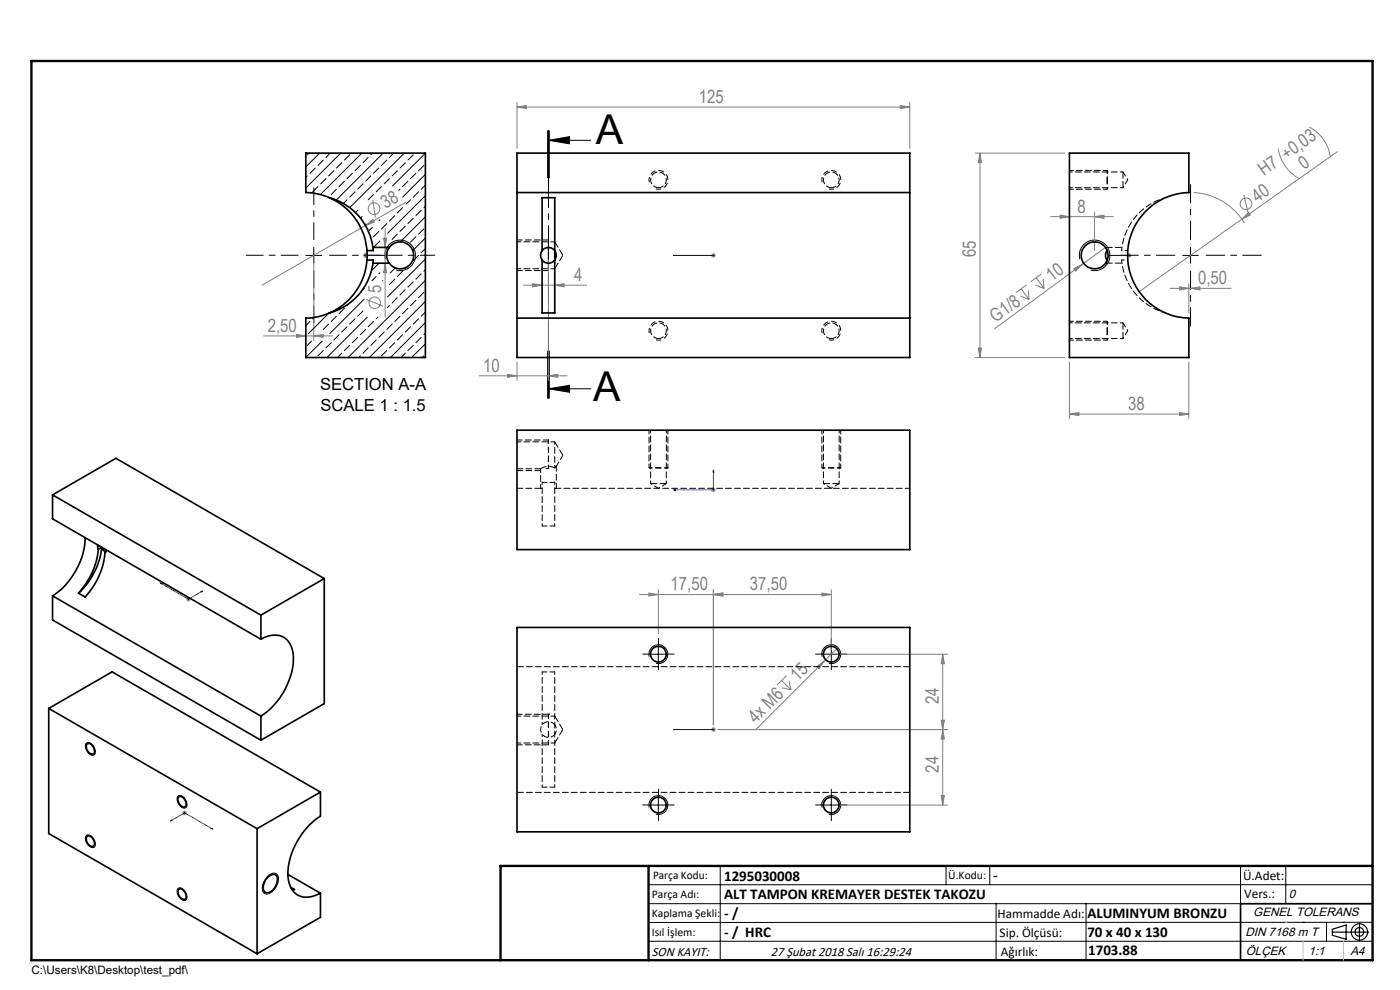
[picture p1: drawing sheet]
<svg xmlns="http://www.w3.org/2000/svg" width="297mm" height="210mm" viewBox="0 0 297 210" stroke-linecap="round" stroke-linejoin="round" font-family="sans-serif">
<g fill="none" stroke="#808080" stroke-width=".21">
<path d="M109.7 22.7l2-.3v.6zM109.7 21.7v9.8M109.7 22.7h83.3M191 22.4l2 .3-2 .3zM193 21.7v9.8M206.9 32.5h19M207.9 32.5l.3 2h-.7zM207.9 32.5v43.3M271.2 31.6a8.7 8.7 0 0 0 4.5 6.3M277.7 26.9a8.5 8.5 0 0 1 4.5 6.4M283.7 32.2l-42 29.7M66.6 55.2v17.1"/>
<path d="M77 54.2h1.1M77.2 53.8l.7 .7M77.5 47.8l1.6-1.2 .3 .5zM77.5 47.8l-21.9 12.7M77.6 53.6v1.1M77.9 53.8l-.7 .7M79.1 42.4l.5 3.7M81.4 50.5h.6l-.3 2zM81.7 55.8l.3 2h-.6zM81.7 48.5v18.8M86 42.9l-8.5 4.9M116.3 55.2v25.5"/>
<path d="M150.8 54.2h1M151 53.8l.7 .7M151.3 53.6v1.1M151.7 53.8l-.7 .7M219.8 58.9l1.7 2.3M220.9 58.1l-2.2 1.7M221.3 59.2l.2 2M222.9 46h13.3M224.9 45.6l2 .4-2 .3zM227.8 57l1.8-.9-1.4 1.4zM229.6 56.1l-18.6 13.6M232.2 46l2-.4v.7z"/>
<path d="M232.2 45v8.2M234.8 52.2l-5.2 3.9M239 54.2h1M239.2 53.8l.7 .7M239.5 53.6v1.1M239.9 53.8l-.7 .7M253.2 40.8a13.4 13.4 0 0 1 10.8 6.5M263.5 46.5l1.4-1.5 .4 .6zM263.9 41.4l.9 3.7M55.9 71.3h14.7M62.9 70.9l2 .4-2 .3zM66.6 71.3l1.9-.4v.7z"/>
<path d="M77.8 63.5l3.4 1.4M101.6 79.7h18.7M107.7 79.4l2 .3-2 .3zM109.7 76.8v3.9M111 60.5h13.5M113 60.2l2 .3-2 .3zM116.3 79.7l2-.3v.6zM117.7 60.5l2-.3v.6zM206.9 75.8h19M207.5 73.8h.7l-.3 2zM216.5 62.8l1.8 .7M216.6 61.3l1.7 2.2"/>
<path d="M217.8 60.4l-2.3 1.7M218.2 61.6l.1 1.9M219.6 60.5l1.9 .7M226.9 76.8v12M248.2 61.2h13M250.2 60.8l2 .4-2 .3zM252.2 76.8v12M252.2 60.2v6.3M252.6 61.2l2-.4v.7zM226.9 87.8l2-.3v.7zM226.9 87.8h25.3M250.2 87.5l2 .3-2 .4z"/>
<path d="M150.8 103.9h1M151 103.6l.7 .7M151.3 103.4v1M151.7 103.6l-.7 .7M39.5 127.1h1M39.6 126.7l.7 .8M40 126.6v1M40.3 126.7l-.7 .8M135.7 126.1h40.7M137.7 125.8l2 .3-2 .3zM139.7 125.1v9.3M151.3 125.1v28.7"/>
<path d="M151.3 126.1l2.1-.3v.6zM174.3 125.8l2.1 .3-2.1 .3zM176.4 125.1v12.7M177.3 138.8h23.7M177.8 137.4l-2.9 2.8M200 138.8l.3 2h-.6zM200 138.8v32M150.8 154.8h1M151 154.4l.7 .7M151.3 154.3v1M151.7 154.4l-.7 .7M152.3 154.8h48.7"/>
<path d="M165.8 144.3l2 2M165.9 145.9l1.9 .4M166.8 143.4l-2 1.9M167.4 144.4l.4 1.9M173.3 141.4l1.6-1.2-1.2 1.6zM174.9 140.2l-14.6 14.6M199.7 152.8h.6l-.3 2zM200 154.8l.3 2h-.6zM38.7 172.4h1M38.8 172.1l.7 .7M39.2 171.9v1M39.5 172.1l-.7 .7"/>
<path d="M177.3 170.8h23.7M199.7 168.8h.6l-.3 2z"/>
<circle cx="79.4" cy="44.3" r="1.24"/>
<circle cx="264.3" cy="43.2" r="1.23"/>
<circle cx="79.5" cy="64.2" r="1.23"/>
</g>
<g fill="none" stroke="#000" stroke-width=".21">
<path d="M116.2 27.7v10M116.3 29.8l4.5-.8v1.5zM116.3 29.8h9M116.4 27.7v10M116.5 27.7v10M64.9 54.2h3.3M66.6 52.5v3.3M81.8 55a3.2 3.2 0 0 1 2.8-4.1 3.2 3.2 0 0 1 3.5 3.5 3.2 3.2 0 0 1-4 2.9M229.1 55a3.2 3.2 0 0 1 2.8-4 3.2 3.2 0 0 1 3.5 3.4 3.2 3.2 0 0 1-4 2.9M250.9 54.2h3.3M252.6 52.5v3.3M116.2 74.5v10"/>
<path d="M116.4 74.5v10M116.5 74.5v10zM116.3 82.5l4.5-.8v1.5zM116.3 82.5h9M137.7 139.3a2 2 0 0 1 1.8-2.5 2 2 0 0 1 2.2 2.1 2 2 0 0 1-2.5 1.8M138 138.8h3.3M139.7 137.1v3.3M174.4 139.3a2 2 0 0 1 1.8-2.5 2 2 0 0 1 2.1 2.2 2 2 0 0 1-2.5 1.7M174.7 138.8h3.3M176.4 137.1v3.3M18.3 157.6a1.26 1.26 0 0 1 1.7 1 .99 .99 0 0 1-.4 1.6 1.9 1.9 0 0 1-1.3-2.6zM18.3 177.2a1.59 1.59 0 0 1 1.9 1.6 .73 .73 0 0 1-.3 .9 .73 .73 0 0 1-1-.2 1.79 1.79 0 0 1-.6-2.3z"/>
<path d="M37.8 168.8a1.26 1.26 0 0 1 1.6 1 .99 .99 0 0 1-.3 1.6 1.9 1.9 0 0 1-1.3-2.6zM137.7 171.3a2 2 0 0 1 1.8-2.5 2 2 0 0 1 2.2 2.1 2 2 0 0 1-2.5 1.8M138 170.8h3.3M139.7 169.1v3.3M174.4 171.3a2 2 0 0 1 1.8-2.5 2 2 0 0 1 2.1 2.2 2 2 0 0 1-2.5 1.7M174.7 170.8h3.3M176.4 169.1v3.3M37.8 188.4a1.7 1.7 0 0 1 1.9 1.9 .71 .71 0 0 1-.5 .7 .71 .71 0 0 1-.8-.3 1.96 1.96 0 0 1-.6-2.3zM57 185.6a1.17 1.17 0 0 1 1.6-.3 1.17 1.17 0 0 1 .5 1.5 3.3 3.3 0 0 1-2.6 2.8 1.34 1.34 0 0 1-.8-1.9l.6-1.2zM137.6 187.7h153.6M137.6 191.7h153.6M137.6 199.7h153.6"/>
<path d="M152.8 183.7v20M200.7 183.7v4M210 183.7v4M211.3 191.7v12M230.4 191.7v12M263.2 183.7v20M272.8 183.7v8M276.4 195.6h.1M281.4 195.6v4.1M285 195.6h.1M291.2 195.6l-153.6 .1"/>
</g>
<g fill="none" stroke="#000" stroke-width=".25">
<path d="M116.3 52.5v3.3M282.6 197.7h7.8M282.6 197.1l3-.9v3l-3-.8zM288.4 195.8v3.8M106.2 203.7h185"/>
<circle cx="288.4" cy="197.7" r="1.74"/>
<circle cx="288.4" cy="197.7" r=".93"/>
</g>
<path d="M234.9 38.6v1.5M116.4 50.9v1.6M234.9 70.6v1.5" fill="none" stroke="#000" stroke-width=".21" stroke-dasharray="1.3 .6" stroke-dashoffset=".8" stroke-linecap="butt"/>
<path d="M234.9 36.1v2M116.4 56.3v1.1M234.9 68.1v2M141.6 99.2h-3.9M178.3 99.2h-3.9" fill="none" stroke="#000" stroke-width=".21" stroke-dasharray="1.3 .6" stroke-dashoffset=".6" stroke-linecap="butt"/>
<path d="M139.2 40.1a2 2 0 0 0 2.5-1.8 2 2 0 0 0-2.2-2.1 2 2 0 0 0-1.7 2.5M175.8 40.1a2 2 0 0 0 2.5-1.8 2 2 0 0 0-2.1-2.1 2 2 0 0 0-1.8 2.5M139.2 72.1a2 2 0 0 0 2.5-1.8 2 2 0 0 0-2.2-2.1 2 2 0 0 0-1.7 2.5M175.8 72.1a2 2 0 0 0 2.5-1.8 2 2 0 0 0-2.1-2.1 2 2 0 0 0-1.8 2.5M116.4 151.5v6.5" fill="none" stroke="#000" stroke-width=".21" stroke-dasharray="1.3 .6" stroke-dashoffset=".2" stroke-linecap="butt"/>
<path d="M116.4 93.4v6" fill="none" stroke="#000" stroke-width=".21" stroke-dasharray="1.3 .6" stroke-dashoffset=".5" stroke-linecap="butt"/>
<path d="M234.9 38.6v1.5M116.4 50.9v1.6M234.9 70.6v1.5" fill="none" stroke="#000" stroke-width=".25" stroke-dasharray="1.3 .6" stroke-dashoffset=".8" stroke-linecap="butt"/>
<path d="M234.9 36.1v2M116.4 56.3v1.1M234.9 68.1v2M141.6 99.2h-3.9M178.3 99.2h-3.9" fill="none" stroke="#000" stroke-width=".25" stroke-dasharray="1.3 .6" stroke-dashoffset=".6" stroke-linecap="butt"/>
<path d="M116.4 151.5v6.5" fill="none" stroke="#000" stroke-width=".25" stroke-dasharray="1.3 .6" stroke-dashoffset=".2" stroke-linecap="butt"/>
<path d="M116.4 93.4v6" fill="none" stroke="#000" stroke-width=".25" stroke-dasharray="1.3 .6" stroke-dashoffset=".5" stroke-linecap="butt"/>
<g fill="none" stroke="#00f" stroke-width=".21">
<path d="M77.5 54.2h.2zM77.6 54.2h4.2M77.6 54.2h.1M81.8 54.2h-.4h.4M142.9 54.2h.4h-.4M142.9 54.2h8.4M151.2 54.2h.2zM151.3 54.2h.1M235.3 54.2h.4h-.4M235.3 54.2h4.2M239.4 54.2h.2zM239.5 54.2h.1"/>
<path d="M151.3 99.7l.1 .4h-.2zM151.3 99.7v4.2h-8.4M142.9 103.9l.4-.1v.2zM34 123.6l.4 .2-.2 .1zM34 123.6l6 3.5 3-1.7M42.6 125.5l.4-.1-.2 .2zM142.9 154.8h.4h-.4M142.9 154.8h8.4M151.2 154.8h.2zM151.3 154.8h.1M36.2 174.2l.2-.3 .1 .1zM36.2 174.2l3-1.8 6 3.5"/>
<path d="M44.8 175.7h.1l.3 .2z"/>
</g>
<path d="M63.2 54.1h-11M66.6 50.8v-11M66.6 57.5v11M69.9 54.1h11" fill="none" stroke="#000" stroke-width=".21" stroke-dasharray="15.2 1.3 1.3 1.3" stroke-dashoffset="11.6"/>
<path d="M234.9 36.1h-8M226.9 40.1h8M226.9 72.1h8M234.9 68.1h-8M137.7 91.2v8M141.7 99.2v-8M174.4 91.2v8M178.4 99.2v-8" fill="none" stroke="#000" stroke-width=".21" stroke-dasharray="1.3 .6" stroke-dashoffset=".4"/>
<g fill="none" stroke="#000" stroke-width=".21" stroke-dasharray="1.3 .6">
<path d="M234.9 38.1v.5M114.9 55l.1 .2M115.1 53l-.1 .2M116.3 55.8h.1M116.4 55.8v.5M116.4 52.5h-.3M234.9 70.1v.5M109.7 99.8h5M116.4 93.3v.1M116.4 99.4h-.6M141.7 99.2h-.1M178.4 99.2h-.1"/>
<path d="M116.4 151.5h.1"/>
</g>
<path d="M109.7 57.4h6.7M116.4 50.9h-6.7M116.4 93.3h-6.7M109.7 158h6.7M116.4 151.5h-6.7" fill="none" stroke="#000" stroke-width=".21" stroke-dasharray="1.3 .6" stroke-dashoffset=".2"/>
<path d="M234.9 38.1v.5M116.4 55.8v.5M234.9 70.1v.5M116.4 93.3v.1M141.7 99.2h-.1M178.4 99.2h-.1M116.4 151.5h.1" fill="none" stroke="#000" stroke-width=".25" stroke-dasharray="1.3 .6"/>
<path d="M249.2 54.1h-11.6M252.6 57.5v11.6M252.6 50.8v-11.7M255.9 54.1h11.7" fill="none" stroke="#000" stroke-width=".21" stroke-dasharray="15.2 1.3 1.3 1.3" stroke-dashoffset="11.3"/>
<g fill="none" stroke="#000" stroke-width=".21" stroke-dasharray="15.2 1.3 1.3 1.3">
<path d="M138 138.8h-1.6M139.7 137.1v-1.7M141.4 138.8h1.6M174.7 138.8h-1.7M176.4 137.1v-1.7M178 138.8h1.7M139.7 140.4v1.7M176.4 140.4v1.7M138 170.8h-1.6M139.7 169.1v-1.7M139.7 172.4v1.7M141.4 170.8h1.6"/>
<path d="M174.7 170.8h-1.7M176.4 169.1v-1.7M176.4 172.4v1.7M178 170.8h1.7"/>
</g>
<path d="M82.2 54.1h10" fill="none" stroke="#000" stroke-width=".21" stroke-dasharray="15.2 1.3 1.3 1.3" stroke-dashoffset="12.1"/>
<path d="M116.4 27.7v56.8" fill="none" stroke="#000" stroke-width=".21" stroke-dasharray="6.3 1.3 1.3 1.3" stroke-dashoffset=".2"/>
<path d="M291.2 191.7h-28v12" fill="none" stroke="#000" stroke-width=".35"/>
<path d="M6.7 12.9h284.5v190.8h-284.5zM137.6 183.7v20M291.2 183.7h-185v20" fill="none" stroke="#000" stroke-width=".5"/>
<path d="M276.4 199.7v4M285 199.7v4" fill="none" stroke="#c0c0c0" stroke-width=".21"/>
<path d="M272.8 195.6h.1" fill="none" stroke="#c0c0c0" stroke-width=".25"/>
<path d="M116.3 29.8l4.5-.8v1.5zM116.3 82.5l4.5-.8v1.5z" fill="#000"/>
<g fill="#00f">
<path d="M235.3 54.2h.4zM239.4 54.2h.2z"/>
<path d="M42.6 125.5l.4-.1-.2 .2zM34 123.6l.4 .2-.2 .1zM151.2 154.8h.2zM142.9 154.8h.4z"/>
<path d="M36.2 174.2l.2-.3 .1 .1zM44.8 175.7h.1l.3 .2zM151.2 54.2h.2zM142.9 54.2h.4z"/>
<path d="M151.3 99.7l.1 .4h-.2zM142.9 103.9l.4-.1v.2zM81.4 54.2h.4zM77.5 54.2h.2zM81.4 54.2h.4zM77.5 54.2h.2z"/>
</g>
<g fill="#808080">
<path d="M77.5 47.8l1.6-1.2 .3 .5z"/>
<path d="M264.9 45l.4 .6-1.8 .9z"/>
<path d="M227.8 57l1.8-.9-1.4 1.4z"/>
<path d="M173.3 141.4l1.6-1.2-1.2 1.6z"/>
<path d="M66.6 71.3l1.9-.4v.7zM62.9 70.9l2 .4-2 .3z"/>
<path d="M117.7 60.5l2-.3v.6zM113 60.2l2 .3-2 .3z"/>
<path d="M116.3 79.7l2-.3v.6zM107.7 79.4l2 .3-2 .3z"/>
<path d="M151.3 126.1l2.1-.3v.6zM174.3 125.8l2.1 .3-2.1 .3z"/>
<path d="M137.7 125.8l2 .3-2 .3zM151.3 126.1l2.1-.3v.6z"/>
<path d="M226.9 87.8l2-.3v.7zM250.2 87.5l2 .3-2 .4z"/>
<path d="M252.6 61.2l2-.4v.7zM250.2 60.8l2 .4-2 .3zM232.2 46l2-.4v.7zM224.9 45.6l2 .4-2 .3z"/>
<path d="M81.4 50.5h.6l-.3 2zM81.7 55.8l.3 2h-.6zM199.7 152.8h.6l-.3 2zM200 138.8l.3 2h-.6z"/>
<path d="M200 154.8l.3 2h-.6zM199.7 168.8h.6l-.3 2z"/>
<path d="M207.9 32.5l.3 2h-.7zM207.5 73.8h.7l-.3 2z"/>
<path d="M109.7 22.7l2-.3v.6zM191 22.4l2 .3-2 .3z"/>
</g>
<g fill="none" stroke="#000" stroke-width=".35">
<path d="M226.9 32.5h25.3v8.3a13.3 13.3 0 0 0-13 13.4 13.3 13.3 0 0 0 13 13.3v8.3h-25.3zM69.9 41.9a13.9 13.9 0 0 0-5-1.1v-8.3h25.3v43.3h-25.3v-8.3a12.2 12.2 0 0 0 5-1.1M69.9 41.9a12.7 12.7 0 0 1 9.2 10.6M69.9 41.9a13.4 13.4 0 0 1 8 11.3M77.9 55.2h1.3l-.1 .6M77.9 53.2v2M77.9 55.2a13.4 13.4 0 0 1-8 11.2M79.1 52.5l.1 .7h-1.3M79.1 55.8a12.7 12.7 0 0 1-9.2 10.6M79.1 55.8h3.5M79.1 52.5h3.5M82.6 52.5a2.89 2.89 0 0 0 0 3.3"/>
<path d="M82.6 52.5a2.85 2.85 0 0 1 4.2-.5 2.85 2.85 0 0 1 0 4.3 2.85 2.85 0 0 1-4.2-.5M109.7 40.8v26.7M109.7 40.8v-8.3h83.3v8.3M109.7 40.8h83.3M115 53.2v-11.3h2.7v11.3M115 53.2a1.75 1.75 0 0 0 0 2M115 55.2v11.2h2.7v-11.2M115 55.2a1.67 1.67 0 0 0 2.7 0M115 53.2a1.72 1.72 0 0 1 2.7 0M117.7 53.2a1.73 1.73 0 0 1 0 2M117.7 53.2v2M193 40.8v26.7"/>
<path d="M234.9 53.2l-.1 .1a1.6 1.6 0 0 0 .1 1.9M109.7 67.5v8.3h83.3v-8.3M109.7 67.5h83.3M109.7 91.3h83.3v25.3h-83.3zM11.1 105l44.3 25.5M11.1 105v5.1l44.3 25.5M11.1 105l13.5-7.8 44.2 25.5M18.1 114a15.7 15.7 0 0 1-7 12.4M20.7 115.6l.1 .9M20.8 116.5a15.9 15.9 0 0 1-4.1 9.3M21.6 116.1a15.1 15.1 0 0 1-4.9 9.7M21.6 116.1l.3 .6 .5 .3"/>
<path d="M21.6 116.1l-.8 .4M22.4 116.6a17.1 17.1 0 0 1-4.3 10l-1.4-.8M11.1 126.4v5.1l44.3 25.5M11.1 126.4l44.3 25.5M55.4 135.6a4.2 4.2 0 0 1 5.9 .7 8.3 8.3 0 0 1 .3 7.2 15.3 15.3 0 0 1-6.2 8.4M55.4 130.5v5.1M68.8 122.7l-13.4 7.8M68.8 122.7v26.6l-13.4 7.7M109.7 133.1h83.3v43.4h-83.3zM10.3 150.3l44.2 25.5M10.3 150.3l13.5-7.8 44.2 25.5M10.3 150.3v26.5l44.2 25.5"/>
<path d="M18.5 157.8a1.43 1.43 0 0 1 1.5 1.9l-.1 .1a1.17 1.17 0 0 1-1.6-1.1v-.6zM55.4 151.9v5.1M18.5 177.4a1.31 1.31 0 0 1 1.5 1.3 .62 .62 0 0 1-.2 .8 .62 .62 0 0 1-.9-.2 1.54 1.54 0 0 1-.4-1.9zM37.9 169a1.26 1.26 0 0 1 1.6 1.4 .6 .6 0 0 1-.3 .8 .6 .6 0 0 1-.8-.3 1.52 1.52 0 0 1-.5-1.9zM54.5 175.8v26.5M68 168v5.1a15.4 15.4 0 0 0-6.9 12.9 4.2 4.2 0 0 0 3.4 4.3l1.7-.1 1.8-.7M68 168l-13.5 7.8M37.9 188.6a1.31 1.31 0 0 1 1.6 1.4 .6 .6 0 0 1-.3 .8 .6 .6 0 0 1-.8-.3 1.5 1.5 0 0 1-.5-1.9zM56.8 186.1a1.12 1.12 0 0 1 1-.6 1.12 1.12 0 0 1 1 .7 2.96 2.96 0 0 1-2.1 3.2 1.18 1.18 0 0 1-.7-1.9zM61.1 185.5l6.9 4M61.7 188.2l.8 .5h-.6M68 189.5v5.1l-13.5 7.7"/>
<circle cx="232.2" cy="54.2" r="2.86"/>
<circle cx="139.7" cy="138.8" r="1.67"/>
<circle cx="176.3" cy="138.8" r="1.66"/>
<circle cx="139.7" cy="170.8" r="1.67"/>
<circle cx="176.3" cy="170.8" r="1.66"/>
</g>
<g fill="none" stroke="#000" stroke-width=".21" stroke-dasharray="1.3 .6" stroke-dashoffset=".7">
<path d="M226.9 39.8h11.3M238.2 36.5h-11.3M237.9 55.1h1.4M239.3 53.1h-1.4M226.9 71.8h11.3M238.2 68.5h-11.3M117.7 99.3v-5.6M138 91.2v11.4M174.7 91.2v11.4M141.4 102.6v-11.4M178 102.6v-11.4M115 153.8v-11.3"/>
<path d="M117.7 151.9v-9.4M115 167v-11.2M117.7 167v-9.4"/>
</g>
<path d="M109.7 57h8M117.7 51.3h-8M234.6 55.8l.3-.7M117.7 93.7h-8M109.7 157.6h8M117.7 151.9h-8" fill="none" stroke="#000" stroke-width=".21" stroke-dasharray="1.3 .6" stroke-dashoffset=".4"/>
<path d="M237.9 55.1a12.7 12.7 0 0 0 9.3 11.3M247.2 41.9a12.7 12.7 0 0 0-9.3 11.2M114.7 99.4v4.2M117.7 153.8a1.67 1.67 0 0 1 0 2" fill="none" stroke="#000" stroke-width=".21" stroke-dasharray="1.3 .6" stroke-dashoffset=".5"/>
<g fill="none" stroke="#000" stroke-width=".21" stroke-dasharray="1.3 .6" stroke-dashoffset="-.1">
<path d="M238.2 39.8v-3.3M117.7 57l1.7-2.9M119.4 54.1l-1.7-2.8M234.6 55.8h3.4M238 52.5h-3.4M238.2 71.8v-3.3M119.4 96.6l-1.7-2.9M138 102.6h3.4M174.7 102.6h3.3M117.7 157.6l1.7-2.8M119.4 154.8l-1.7-2.9M193 141.4h-83.3"/>
<path d="M109.7 168.1h83.3"/>
</g>
<path d="M238.2 39.8l1-1.7M239.2 38.1l-1-1.6M238.2 71.8l1-1.7M239.2 70.1l-1-1.6M138 102.6l1.7 1M139.7 103.6l1.7-1M174.7 102.6l1.7 1M176.4 103.6l1.6-1" fill="none" stroke="#000" stroke-width=".21" stroke-dasharray="1.3 .6" stroke-dashoffset="1"/>
<path d="M139.7 39.8a1.67 1.67 0 0 1-1.5-2.4 1.67 1.67 0 0 1 2.8-.3 1.67 1.67 0 0 1-.9 2.7h-.4M176.4 39.8a1.67 1.67 0 0 1-1.6-2.4 1.67 1.67 0 0 1 2.8-.3 1.67 1.67 0 0 1-.8 2.7h-.4M139.7 71.8a1.67 1.67 0 0 1-1.5-2.4 1.67 1.67 0 0 1 2.8-.3 1.67 1.67 0 0 1-.9 2.7h-.4M176.4 71.8a1.67 1.67 0 0 1-1.6-2.4 1.67 1.67 0 0 1 2.8-.3 1.67 1.67 0 0 1-.8 2.7h-.4M118 98.9l1.4-2.3M118 103.6v-4.7" fill="none" stroke="#000" stroke-width=".21" stroke-dasharray="1.3 .6" stroke-dashoffset=".2"/>
<path d="M115 111.6h2.7M115 102.3h2.7M193 103.6h-75M117.7 155.8a1.67 1.67 0 0 1-2.4 .2 1.67 1.67 0 0 1-.5-1.8 1.67 1.67 0 0 1 2.9-.4M117.7 142.5h-2.7M115 167h2.7" fill="none" stroke="#000" stroke-width=".21" stroke-dasharray="1.3 .6" stroke-dashoffset=".3"/>
<path d="M109.7 99.4h5M117.7 99.3a2.85 2.85 0 0 0-3 .1M118 98.9l-.3 .4M114.7 103.6h.3M114.7 103.6h-5M117.7 103.6h.3" fill="none" stroke="#000" stroke-width=".21" stroke-dasharray="1.3 .6"/>
<path d="M115 111.6v-9.3M117.7 111.6v-9.3" fill="none" stroke="#000" stroke-width=".21" stroke-dasharray="1.3 .6" stroke-dashoffset=".8"/>
<g fill="none" stroke="#000" stroke-width=".21">
<path d="M65.2 37.3l-.3 .3M65.5 32.5l-.3 .3M66.9 35.7l-1.1 1.1M67.5 39.6l-1.2 1.1M67.8 32.5l-2.9 2.9M68.6 34l-1.1 1.1M69.1 37.9l-1.1 1.1M70 32.5l-.9 .9M70.8 36.2l-1.1 1.1M72.3 32.5l-7.4 7.4M72.5 34.5l-1.1 1.2M73.1 38.4l-1.2 1.2"/>
<path d="M74.2 32.8l-1.1 1.2M74.8 36.8l-1.2 1.1M76.4 35.1l-1.1 1.1M76.8 32.5l-8.8 8.8M77 39l-1.1 1.1M78.1 33.4l-1.1 1.1M78.7 37.3l-1.1 1.1M79 32.5l-.3 .3M80.4 35.7l-1.2 1.1M80.9 39.6l-1.1 1.1M81.3 32.5l-10 9.9M82.1 34l-1.2 1.1"/>
<path d="M82.6 37.9l-1.1 1.1M83.5 32.5l-.9 .9M84.3 36.2l-1.1 1.1M85.8 32.5l-11.6 11.6M86 34.5l-1.2 1.2M86.5 38.4l-1.1 1.2M87.7 32.8l-1.2 1.2M88.2 36.8l-1.1 1.1M89.9 35.1l-1.1 1.1M90.2 32.5l-6.9 6.9M90.2 37l-4.8 4.8M90.2 39.3l-.8 .8"/>
<path d="M69.7 41.8v.1M71.4 40.1l-1.1 1.2M73.6 42.4l-.8 .8M75.3 40.7l-1.1 1.1M75.9 44.6l-.5 .5M76.8 45.9l-.3 .4M77.4 47.6h.1M79 48.2l-.9 .9M79.2 41.3l-1.1 1.1M79.8 58.7l-.9 .8M80.4 49.1l-1.2 1.1M80.4 55.8l-1.6 1.6"/>
<path d="M80.6 46.6l-.2 .2M80.6 57.8l-.2 .3M80.6 51.1l-1.4 1.4M81.2 59.5h.1M82.1 47.4l-1.2 1.2M83.7 45.7l-1.1 1.2M83.7 59.2l-1.1 1.2M83.9 56.8l-1.1 1.1M84.3 49.7l-1.1 1.1M84.8 40.1l-.2 .3M85.4 44.1l-1.1 1.1M85.4 57.5l-1.1 1.2"/>
<path d="M86 48l-1.2 1.1M86.3 56.6l-.3 .4M87.1 42.4l-.9 .8M87.7 46.3l-1.2 1.1M87.7 59.8l-1.2 1.1M88.2 50.2l-1.1 1.2M88.8 40.7l-1.1 1.1M88.8 54.2l-1.1 1.1M89.4 44.6l-1.2 1.1M89.4 58.1l-1.2 1.1M89.9 48.6l-1.1 1.1M90.2 41.5l-8 8"/>
<path d="M90.2 46l-5.3 5.3M90.2 50.5l-2.6 2.7M90.2 55l-8 8M90.2 59.5l-16.4 16.3M90.2 43.7l-.3 .4M90.2 52.7l-.8 .9M90.2 57.2l-.3 .3M65.8 68.2l-.9 .9M66.1 72.3l-.9 1M66.6 67.3l-.3 .3M68.4 72.3l-3.5 3.5M68.6 74.4l-1.1 1.1"/>
<path d="M69.7 68.7l-1.1 1.2M69.8 66.4l-4.4 4.4M70.3 72.7l-1.2 1.1M71.4 67.1l-1.1 1.1M71.9 71l-1.1 1.1M72.5 74.9l-.9 .9M73.1 65.4l-1.2 1.1M73.6 69.3l-1.1 1.1M74.2 64.3l-.6 .5M74.2 73.3l-1.1 1.1M75.3 67.6l-1.1 1.1M75.9 71.6l-1.1 1.1"/>
<path d="M76.4 75.5l-.3 .3M77 66l-1.1 1.1M77.3 63.4l-7.3 7.4M77.3 61.2l-.3 .2M77.6 69.9l-1.2 1.1M77.9 67.3l-8.5 8.5M78.1 73.8l-1.1 1.1M79.2 68.2l-1.1 1.1M79.8 72.1l-1.1 1.2M80.2 67.3l-.4 .3M81.5 70.4l-1.1 1.2M82.1 74.4l-1.2 1.1"/>
<path d="M82.6 64.8l-.4 .5M83.2 68.7l-1.1 1.2M83.7 72.7l-1.1 1.1M84.3 63.1l-1.1 1.2M84.8 67.1l-1.1 1.1M85.4 71l-1.1 1.1M86 61.4l-1.2 1.2M86 74.9l-.9 .9M86.5 65.4l-1.1 1.1M87.1 69.3l-1.1 1.1M87.7 73.3l-1.2 1.1M88.2 63.7l-1.1 1.1"/>
<path d="M88.8 67.6l-1.1 1.1M89.4 71.6l-1.2 1.1M89.9 62l-1.1 1.1M89.9 75.5l-.3 .3M90.2 64l-11.8 11.8M90.2 68.4l-7.4 7.4M90.2 72.9l-2.9 2.9M90.2 66.2l-.8 .9M90.2 70.7l-.3 .3"/>
</g>
<path d="M117.7 157.6v-5.7" fill="none" stroke="#000" stroke-width=".21" stroke-dasharray="1.3 .6" stroke-dashoffset=".6"/>
<g font-size="8.7">
<text x="126.4" y="30.5">A</text>
<text x="125.9" y="85">A</text>
</g>
<g font-size="3.9" fill="#808080">
<text x="148.3" y="21.8">125</text>
<text x="268.1" y="37.4" transform="rotate(-35 268.1 37.4)">H7 +0,03</text>
<text x="276.7" y="36.1" transform="rotate(-35 276.7 36.1)">0</text>
<text x="81.8" y="44.4" transform="rotate(-30 81.8 44.4)">38</text>
<text x="228.6" y="45.1">8</text>
<text x="266.8" y="43.1" transform="rotate(-35 266.8 43.1)">40</text>
<text x="121.8" y="59.6">4</text>
<text x="207" y="54.6" transform="rotate(-90 207 54.6)">65</text>
<text x="223.2" y="59.8" transform="rotate(-36 223.2 59.8)">10</text>
<text x="80.8" y="62.2" transform="rotate(-90 80.8 62.2)">5</text>
<text x="254.2" y="60.3">0,50</text>
<text x="56.8" y="70.4">2,50</text>
<text x="211.2" y="68.5" transform="rotate(-36 211.2 68.5)">G1/8</text>
<text x="102.5" y="78.8">10</text>
<text x="239.3" y="86.9">38</text>
<text x="142.3" y="125.2">17,50</text>
<text x="159.1" y="125.2">37,50</text>
<text x="169.2" y="144.7" transform="rotate(-45 169.2 144.7)">15</text>
<text x="199.2" y="149.3" transform="rotate(-90 199.2 149.3)">24</text>
<text x="160.3" y="153.6" transform="rotate(-45 160.3 153.6)">4x M6</text>
<text x="199.2" y="163.9" transform="rotate(-90 199.2 163.9)">24</text>
</g>
<g font-size="3.5">
<text x="67.9" y="82.7">SECTION A-A</text>
<text x="68" y="87.3">SCALE 1 : 1.5</text>
</g>
<g font-size="3.2">
<text x="153.6" y="186.8">1295030008</text>
<text x="153.6" y="190.8">ALT TAMPON KREMAYER DESTEK TAKOZU</text>
<text x="210.7" y="186.6">-</text>
<text x="153.6" y="194.8">- /</text>
<text x="230.7" y="194.8">ALUMINYUM BRONZU</text>
<text x="153.6" y="198.8">- / HRC</text>
<text x="230.7" y="198.7">70 x 40 x 130</text>
<text x="230.8" y="202.6">1703.88</text>
</g>
<g font-size="2.8">
<text x="263.7" y="186.7">Ü.Adet:</text>
<text x="263.9" y="190.5">Vers.:</text>
<text x="211.6" y="194.8">Hammadde Adı:</text>
<text x="138.3" y="202.8">SON KAYIT:</text>
<text x="163.5" y="202.8">27 Şubat 2018 Salı 16:29:24</text>
<text x="212.1" y="198.7">Sip. Ölçüsü:</text>
<text x="212.3" y="202.7">Ağırlık:</text>
</g>
<g font-size="2.6">
<text x="273.4" y="190.4">0</text>
<text x="265.9" y="194.4">GENEL TOLERANS</text>
<text x="264.2" y="198.5">DIN 7168 m T</text>
<text x="264.3" y="202.6">ÖLÇEK</text>
<text x="277.6" y="202.6">1:1</text>
<text x="286.5" y="202.6">A4</text>
</g>
<g font-size="2.5">
<text x="138.3" y="190.5">Parça Adı:</text>
<text x="138.5" y="186.5">Parça Kodu:</text>
<text x="201.2" y="186.5">Ü.Kodu:</text>
<text x="138.3" y="194.5">Kaplama Şekli:</text>
<text x="138.3" y="198.6">Isıl İşlem:</text>
<text x="6.7" y="206.7">C:\Users\K8\Desktop\test_pdf\</text>
</g>
</svg>
